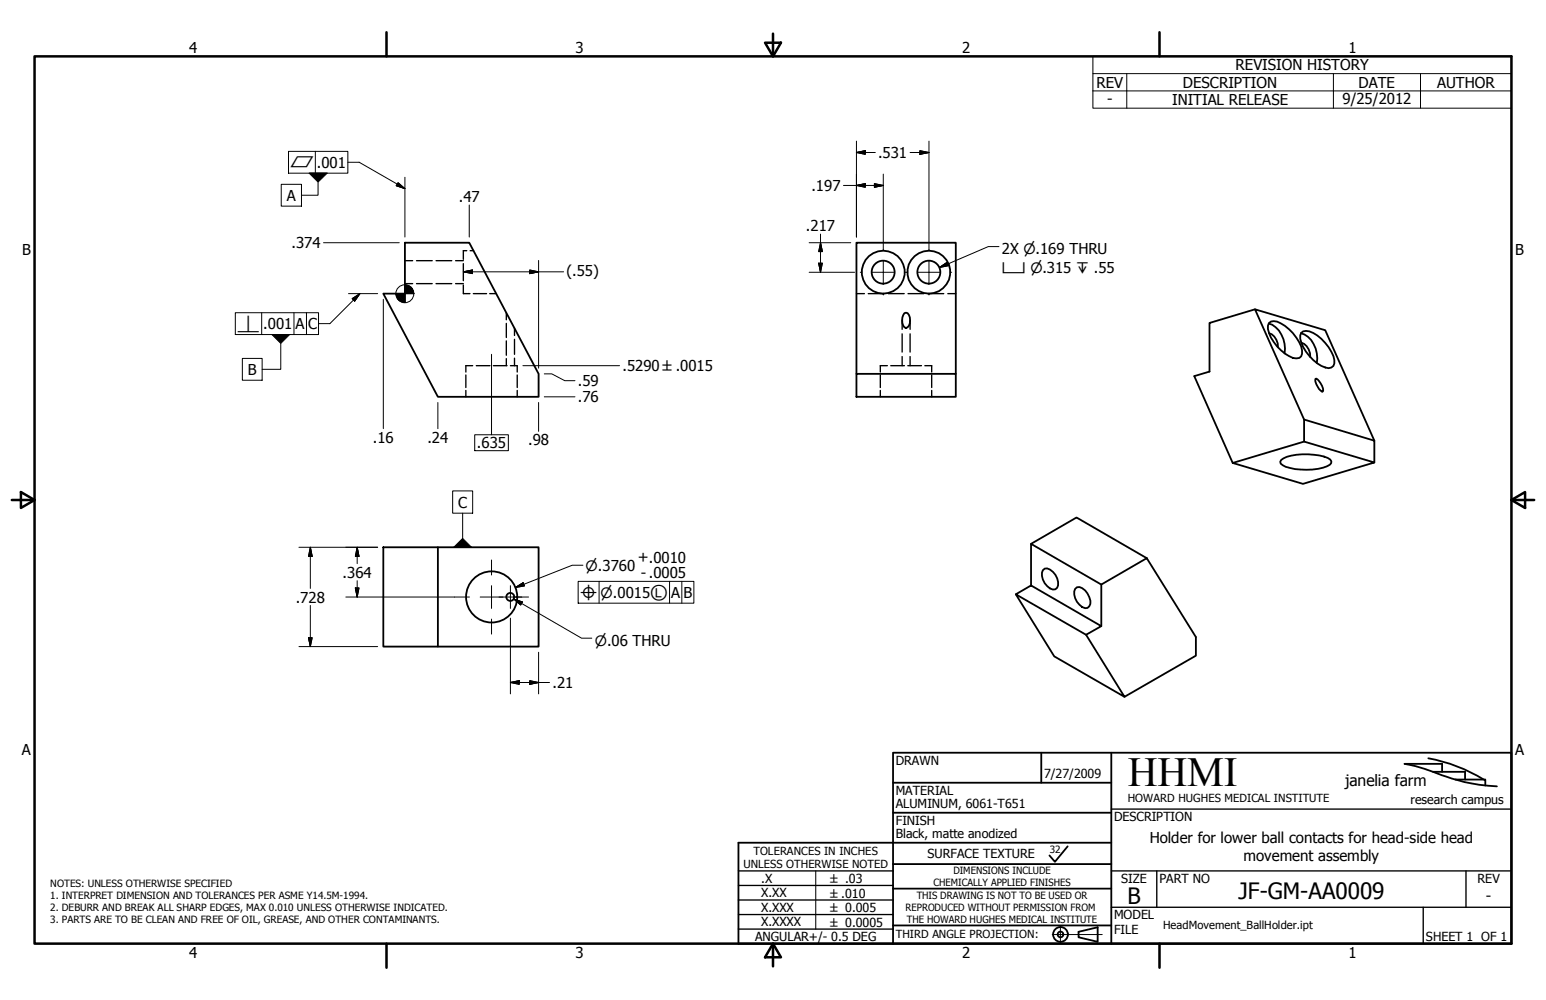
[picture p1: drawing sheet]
<svg xmlns="http://www.w3.org/2000/svg" width="432mm" height="279mm" viewBox="0 0 432 279" stroke-linecap="round" stroke-linejoin="round" font-family="sans-serif">
<!-- layer: Hidden (ANSI) -->
<g fill="none" stroke="#000" stroke-width=".38">
<path d="M113.1 72.8h2.2M113.1 79.2h2.2M116.3 72.8h4.4M116.3 79.2h4.4M121.8 72.8h4.4M121.8 79.2h4.4M127.3 72.8h2.1M127.3 79.2h2.1M129.4 73.7v4.7M129.4 79.6v2.4h1.9M130.4 70h-1v2.5M131.3 70h1"/>
<path d="M132.2 82h3.7M136.8 82h1.8M141.4 87.4v1.9M141.4 90.4v3.9M141.4 95.2v4.1M143.7 91.6v2.1M143.7 94.8v4.2M239.2 82h2.2M242.5 82h4.5M248.1 82h4.4M252 89.5v2.5M252 93.3v5.1"/>
<path d="M252 99.6v2.6M253.6 82h4.5M254.2 89.5v2.5M254.2 93.3v5.1M254.2 99.6v2.6M259.1 82h4.5M264.7 82h2.3M130.1 104.8v3.5M130.1 109.1v1.8M132 102.2h-1.9v1.7M133 102.2h3.8M137.8 102.2h3.8"/>
<path d="M141.4 100.2v2M142.6 102.2h1.9v1.7M143.7 100.1v2.1M144.5 104.8v3.5M144.5 109.1v1.8M245.9 104.8v3.5M245.9 109.1v1.8M247.8 102.2h-1.9v1.7M248.8 102.2h3.8M253.6 102.2h3.8M258.3 102.2h1.9v1.7M260.2 104.8v3.5"/>
<path d="M260.2 109.1v1.8"/>
</g>
<!-- layer: Visible (ANSI) -->
<g fill="none" stroke="#000" stroke-width=".51">
<path d="M113.1 67.8h18l19.3 36.7v6.4h-28.1l-15.2-28.9h6zM252.6 87.5l.4-.1a1.85 1.85 0 0 1 1.2 2.1 1.87 1.87 0 0 1-1.2 2.1 2.76 2.76 0 0 1-.4-4.1zM350.5 86.4l-12.7 3.8v13.6l-4.2 1.3 10.7 24.2 19.6 5.9 20-6-19.7-5.8-19.9 5.9M354.4 90.4a6.9 6.9 0 0 1 4.5 7l-.1 1.3M354.4 90.3a2.59 2.59 0 0 1 3.4 .1 12.2 12.2 0 0 1 5.9 7.5v1l-.3 .7a2.59 2.59 0 0 1-3.4-.1 12.2 12.2 0 0 1-5.9-7.6v-.9zM354.5 93.1a3.8 3.8 0 0 1 2.4 3.9M363.3 93.1a7.4 7.4 0 0 1 4.5 8.3M363.4 93a2.68 2.68 0 0 1 3.4 0 12.7 12.7 0 0 1 5.9 7.6 1.75 1.75 0 0 1-.6 1.9 1.75 1.75 0 0 1-2 .2 12.2 12.2 0 0 1-6.9-8v-1zM363.5 95.8a3.8 3.8 0 0 1 2.5 4M239.2 104.5h27.8v6.4h-27.8zM239.2 104.5v-36.7h27.8v36.7M364.2 117.2l-13.7-30.8 19.6 5.9 13.8 30.8"/>
<path d="M367.4 105.9a1.65 1.65 0 0 1 1.5 1.2 2.79 2.79 0 0 1 .6 2.2 1.65 1.65 0 0 1-1.5-1.2 2.79 2.79 0 0 1-.6-2.2zM357.8 128.5a12.9 12.9 0 0 1 9.2-1.4 8.8 8.8 0 0 1 4.5 1.3l.4 .5-.1 .5a5.7 5.7 0 0 1-3.7 1.6 18.2 18.2 0 0 1-9.8-1l-.6-.5-.1-.5zM364.2 123.4v-6.2l19.7 5.9v6.1M107.1 152.9h15.2v27.8h-15.2zM122.3 152.9h28.1v27.8h-28.1M288 152v11.6M291.3 159.3l.5-.4a3.4 3.4 0 0 1 3.5 2.7 2.34 2.34 0 0 1-.5 3.1 2.96 2.96 0 0 1-3-1.8 3.7 3.7 0 0 1-.5-3.6zM320.3 156l-12.7 7.3-19.6-11.3 12.7-7.4 19.6 11.4 13.7 22v5.2l-19.9 11.5M283.7 166.1l4.3-2.5 19.6 11.3-4.3 2.5zM283.7 166.1l10.7 17.3 19.7 11.3-10.8-17.3M300.3 164.5l.5-.4a3.3 3.3 0 0 1 3.4 2.7 2.17 2.17 0 0 1-.5 3.1 2.94 2.94 0 0 1-2.9-1.8 3.7 3.7 0 0 1-.5-3.6zM307.6 163.3v11.6"/>
<circle cx="246.7" cy="76" r="3.2"/>
<circle cx="246.7" cy="76" r="6"/>
<circle cx="259.4" cy="76" r="6"/>
<circle cx="259.4" cy="76" r="3.2"/>
<circle cx="137.3" cy="166.8" r="7.1"/>
<circle cx="142.5" cy="166.8" r="1.11"/>
</g>
<!-- layer: Border (ANSI) -->
<g fill="none" stroke="#000" stroke-width=".7">
<path d="M9.7 15.7h412.4v248h-412.4zM107.9 9v6.7M213.7 11.9h4.4l-2.2 3.8zM215.9 9.4v6.3M323.8 9v6.7M3.3 139.7h6.4M5.8 137.5l3.9 2.2-3.9 2.2zM422.1 139.7l3.9-2.2v4.4zM422.1 139.7h6.4M107.9 263.7v6.7M215.9 263.7l2.2 3.8h-4.4zM215.9 263.7v6.3"/>
<path d="M323.8 263.7v6.7"/>
</g>
<!-- layer: Title (ANSI) -->
<g fill="none" stroke="#000" stroke-width=".51">
<path d="M249.4 218.7h61M290.8 210.3v8.4M310.4 210.3v53.4M398.9 211.9a44.8 44.8 0 0 1 15.5 5.9M400.2 215.6h9v2.2M402.8 215.6v-2.2h-10.5a63.1 63.1 0 0 1 11.8 3.6l4.9 1.5a49.3 49.3 0 0 0 9.1 1.2M406.5 217.8h8.3v1.7M249.4 227.1h61M298.2 236.5l-3.6 4.3-1.5-1.8M310.4 235.5h-104.2v28.2h215.9v-53.4h-172.7v53.4M249.4 241.4h61M249.4 258.6h61"/>
<path d="M249.4 248.3h61M301.2 260.3l5.4-1.2v4l-5.4-1.2z"/>
<circle cx="296.2" cy="261.1" r="2.06"/>
<circle cx="296.2" cy="261.1" r=".79"/>
</g>
<!-- layer: Sketch Geometry (ANSI) -->
<path d="M227.8 243.3v16.3" fill="none" stroke="#000" stroke-width=".28"/>
<!-- layer: Centerline (ANSI) -->
<path d="M137.3 99v15M296.2 258.8v4.6M293.9 261.1h13.9" fill="none" stroke="#000" stroke-width=".28"/>
<!-- layer: Title (ANSI) -->
<path d="M310.4 226.1h111.7M206.2 259.6h43.2M206.2 255.5h43.2M206.2 251.5h43.2M206.2 247.4h43.2M206.2 243.3h43.2M310.4 243.3h111.7M310.4 253.5h111.7M323.1 243.3v10.2M397.5 253.5v10.2M409.4 243.3v10.2" fill="none" stroke="#000" stroke-width=".38"/>
<!-- layer: Symbol (ANSI) -->
<g fill="none" stroke="#000" stroke-width=".28">
<path d="M305.2 20.6v-4.9h116.9v4.9M305.2 25.4h116.9M314.7 20.6v9.6M372.4 20.6v9.6M396.7 20.6v9.6M422.1 20.6h-116.9v4.8M422.1 20.6v9.6h-116.9v-4.8M78.5 51.5h5.7v6.1h-5.7zM80.6 42.3h16.6v6.1h-16.6zM88.1 42.3v6.1M88.8 50.9v3.6h-4.6M97.2 45.3h3.1l12.8 7.4"/>
<path d="M111.2 51.1l1.9 1.6-2.4-.8zM113.1 49.5v16.7M262.4 74.7l2.1-1.4 .4 .9zM279 68.9h-3l-13.6 5.8M65.7 87.4h23.3v6.1h-23.3zM73.1 87.4v6.1M78.4 95.9v7.3h-5.2M82.1 87.4v6.1M85.6 87.4v6.1M97.3 82h8.2M98.4 83.4l2.1-1.4-1.4 2.1zM100.5 82l-8.4 8.4h-3.1"/>
<path d="M67.7 100.1h5.5v6.1h-5.5zM126.4 137.2h5.6v6.2h-5.6zM129.2 143.4v7M143.5 167.4l2.4 .8-.5 .8zM143.5 167.4l18.9 10.9h2.9M161.5 162.4h32.3v6.1h-32.3zM167.3 162.4v6.1M187 162.4v6.1M190.4 162.4v6.1"/>
</g>
<!-- layer: Dimension (ANSI) -->
<g fill="none" stroke="#000" stroke-width=".28">
<path d="M239.2 39.4v26.8M259.5 39.4v30.3M131.1 57.3v8.9M235.6 51.8h11.1M239.2 51.8l2.5-.5v1zM239.2 42.6l2.5-.5v1zM239.2 42.6h5.3M244.2 51.3l2.5 .5-2.5 .5zM246.7 48.6v21.1M254.2 42.6h5.3M256.9 42.1l2.6 .5-2.6 .5zM90.4 67.8h21.1"/>
<path d="M129.4 75.9l2.6-.5v1.1zM129.4 75.9h28M148 75.4l2.4 .5-2.4 .6zM150.4 72.8v30.1M226 67.8h11.6M226 76.1h12.7M228.7 73.5h1l-.5 2.6zM229.2 67.8l.5 2.5h-1zM229.2 65.4v10.7M107.1 83.6v36.2M122.3 112.5v7.3M137.3 114v7.5"/>
<path d="M146 102.2h27M150.4 112.5v8M152 104.5h2.1l3.6 1.9h2.9M152 110.9h8.6M132.6 121.5h9.4v4.4h-9.4zM83.5 152.9h22M86.7 152.9l.5 2.5h-1zM86.7 152.9v11.5M99.8 152.9l.5 2.5h-1zM99.8 152.9v4.6M162.8 157.9h-3l-15.8 6.2M86.2 178.2h1l-.5 2.5z"/>
<path d="M86.7 169.2v11.5M96.6 166.8h30.3M99.3 164.3h1l-.5 2.5zM99.8 162.2v4.6M142.6 172.7v21.2M144 164.1l2.1-1.3 .4 .9zM83.5 180.7h22M142.6 190.7l2.4-.5v1zM142.6 190.7h10.9M148 190.2l2.4 .5-2.4 .5zM150.4 182.2v11.7"/>
<circle cx="113.1" cy="82.1" r="2.51"/>
</g>
<g fill="#000" stroke="#000" stroke-width=".28">
<path d="M239.2 51.8l2.5-.5zM239.2 51.8l2.5-.5v1zM239.2 42.6l2.5-.5zM239.2 42.6l2.5-.5v1zM244.2 52.3l2.5-.5zM244.2 51.3l2.5 .5-2.5 .5zM256.9 43.1l2.6-.5zM256.9 42.1l2.6 .5-2.6 .5zM129.4 75.9l2.6-.5zM129.4 75.9l2.6-.5v1.1zM148 76.5l2.4-.6zM148 75.4l2.4 .5-2.4 .6z"/>
<path d="M228.7 73.5l.5 2.6zM228.7 73.5h1l-.5 2.6zM229.2 67.8l.5 2.5zM229.2 67.8l.5 2.5h-1zM110.6 82l.7 1.8-.5-.8zM110.6 82l1.5 2.3-.8-.5zM110.6 82l2.5 2.5-1-.2zM113.1 82h2.5zM113.1 79.6l2.5 2.4h-2.5zM113.1 79.6v4.9zM110.6 82h2.5v2.5zM110.6 82h2.5z"/>
<path d="M114.9 80.3l.5 .8 .2 .9zM114 79.8l.9 .5 .7 1.7zM113.1 79.6l.9 .2 1.6 2.2zM86.7 152.9l.5 2.5zM86.7 152.9l.5 2.5h-1zM99.8 152.9l.5 2.5zM99.8 152.9l.5 2.5h-1zM86.2 178.2l.5 2.5zM86.2 178.2h1l-.5 2.5zM99.3 164.3l.5 2.5zM99.3 164.3h1l-.5 2.5zM144 164.1l2.1-1.3z"/>
<path d="M144 164.1l2.1-1.3 .4 .9zM142.6 190.7l2.4-.5zM142.6 190.7l2.4-.5v1zM148 191.2l2.4-.5zM148 190.2l2.4 .5-2.4 .5z"/>
</g>
<!-- layer: Symbol (ANSI) -->
<g fill="#000" stroke="#000" stroke-width=".28">
<path d="M86.4 48.4h5zM86.4 48.4h5l-2.6 2.5zM110.7 51.9l2.4 .8zM111.2 51.1l1.9 1.6-2.4-.8zM262.4 74.7l2.1-1.4zM262.4 74.7l2.1-1.4 .4 .9zM75.9 93.5h5zM75.9 93.5h5l-2.5 2.4zM100.5 82l-1.4 2.1zM98.4 83.4l2.1-1.4-1.4 2.1zM126.7 152.9h5zM126.7 152.9l2.5-2.5 2.5 2.5z"/>
<path d="M143.5 167.4l2.4 .8zM143.5 167.4l2.4 .8-.5 .8z"/>
</g>
<!-- layer: Center Mark (ANSI) -->
<g fill="none" stroke="#000" stroke-width=".28">
<path d="M240.3 76.1h.2M243.5 76.1h6.4M246.7 69.7v.1M246.7 72.9v6.3M252.9 76.1h.3M256.3 76.1h6.3M259.5 69.7v.1M259.5 72.9v6.3M265.6 76.1h.2M246.7 82.2v.2M259.5 82.2v.2M137.3 156.5v4.2"/>
<path d="M126.9 166.8h4.2M134.1 166.8h6.4M137.3 163.6v6.4M137.3 173v4.2M139.4 166.8h6.3M142.6 163.6v6.4M143.4 166.8h4.2"/>
</g>
<text font-size="11.6" x="315" y="219.7">HHMI</text>
<g font-size="6.3">
<text x="345.9" y="251.1">JF-GM-AA0009</text>
<text x="314.9" y="252.6">B</text>
</g>
<text font-size="4.4" x="375.7" y="219.5">janelia farm</text>
<g font-size="4.2">
<text x="52.8" y="14.7">4</text>
<text x="160.8" y="14.7">3</text>
<text x="268.7" y="14.7">2</text>
<text x="376.7" y="14.7">1</text>
<text x="345.1" y="19.7">REVISION HISTORY</text>
<text x="306.3" y="24.5">REV</text>
<text x="309.2" y="29.1">-</text>
<text x="327.3" y="29.3">INITIAL RELEASE</text>
<text x="330.4" y="24.5">DESCRIPTION</text>
<text x="375" y="29.1">9/25/2012</text>
<text x="379.5" y="24.5">DATE</text>
<text x="401.4" y="24.5">AUTHOR</text>
<text x="88.5" y="46.9">.001</text>
<text x="245.2" y="44.1">.531</text>
<text x="226.6" y="53.3">.197</text>
<text x="80.1" y="56.1">A</text>
<text x="128.1" y="56.5">.47</text>
<text x="225.1" y="64.6">.217</text>
<text x="6.2" y="71.4">B</text>
<text x="81.4" y="69.3">.374</text>
<text x="279.8" y="71.1">2X ⌀.169 THRU</text>
<text x="423.2" y="71.4">B</text>
<text x="158.2" y="77.1">(.55)</text>
<text x="73.5" y="91.9">.001</text>
<text x="82.5" y="91.9">A</text>
<text x="86" y="91.9">C</text>
<text x="69.2" y="104.7">B</text>
<text x="161.4" y="107.9">.59</text>
<text x="173.9" y="103.7">.5290 ±.0015</text>
<text x="161.4" y="112.4">.76</text>
<text x="104.1" y="123.6">.16</text>
<text x="119.4" y="123.7">.24</text>
<text x="133.2" y="125.2">.635</text>
<text x="147.5" y="124.4">.98</text>
<text x="128" y="141.8">C</text>
<text x="95.7" y="161.4">.364</text>
<text x="178.2" y="157.1">+.0010</text>
<text x="178.9" y="161.4">- .0005</text>
<text x="187.5" y="167">A</text>
<text x="190.9" y="167">B</text>
<text x="82.6" y="168.3">.728</text>
<text x="154.3" y="192.2">.21</text>
<text x="6.1" y="211.1">A</text>
<text x="423.2" y="211.1">A</text>
<text x="321.1" y="235.5">Holder for lower ball contacts for head-side head</text>
<text x="347.3" y="240.5">movement assembly</text>
<text x="415" y="251.7">-</text>
<text x="52.8" y="267.7">4</text>
<text x="160.8" y="267.8">3</text>
<text x="268.7" y="267.8">2</text>
<text x="376.7" y="267.7">1</text>
</g>
<g font-size="4">
<text x="81" y="46.8">⏥</text>
<text x="279.8" y="76.4">⌴ ⌀.315 ↧ .55</text>
<text x="66.2" y="92.6">⟂</text>
<text x="163.6" y="159.4">⌀.3760</text>
<text x="161.9" y="167.6">⌖</text>
<text x="167.8" y="167">⌀.0015Ⓛ</text>
<text x="166.1" y="180.5">⌀.06 THRU</text>
</g>
<g font-size="3.5">
<text x="250.2" y="213.6">DRAWN</text>
<text x="250.2" y="222">MATERIAL</text>
<text x="291.6" y="217.4">7/27/2009</text>
<text x="250.2" y="225.7">ALUMINUM, 6061-T651</text>
<text x="394" y="224.5">research campus</text>
<text x="250.2" y="230.4">FINISH</text>
<text x="311.1" y="229.4">DESCRIPTION</text>
<text x="250.2" y="234.1">Black, matte anodized</text>
<text x="259.1" y="239.7">SURFACE TEXTURE</text>
<text x="212.6" y="246.6">.X</text>
<text x="212.6" y="250.7">X.XX</text>
<text x="313.2" y="246.7">SIZE</text>
<text x="323.8" y="246.7">PART NO</text>
<text x="412.7" y="246.6">REV</text>
<text x="212.6" y="254.8">X.XXX</text>
<text x="311.1" y="256.9">MODEL</text>
<text x="210.9" y="263">ANGULAR+/- 0.5 DEG</text>
<text x="212.6" y="258.8">X.XXXX</text>
<text x="311.1" y="261">FILE</text>
<text x="398.3" y="262.8">SHEET 1 OF 1</text>
</g>
<g font-size="3.3">
<text x="231.9" y="246.7">± .03</text>
<text x="231.9" y="250.8">±.010</text>
<text x="231.9" y="254.8">± 0.005</text>
<text x="231.9" y="258.9">± 0.0005</text>
</g>
<g font-size="3.1">
<text x="315" y="224.1">HOWARD HUGHES MEDICAL INSTITUTE</text>
<text x="210.4" y="238.8">TOLERANCES IN INCHES</text>
<text x="207.6" y="242.6">UNLESS OTHERWISE NOTED</text>
<text x="250.2" y="262.2">THIRD ANGLE PROJECTION:</text>
<text x="324.9" y="259.5">HeadMovement_BallHolder.ipt</text>
</g>
<g font-size="2.8">
<text x="293.2" y="238.4">32</text>
<text x="266.3" y="244.3">DIMENSIONS INCLUDE</text>
<text x="14" y="247.8">NOTES: UNLESS OTHERWISE SPECIFIED</text>
<text x="14" y="251.2">1. INTERPRET DIMENSION AND TOLERANCES PER ASME Y14.5M-1994.</text>
<text x="256" y="251.1">THIS DRAWING IS NOT TO BE USED OR</text>
<text x="260.7" y="247.6">CHEMICALLY APPLIED FINISHES</text>
<text x="14" y="254.5">2. DEBURR AND BREAK ALL SHARP EDGES, MAX 0.010 UNLESS OTHERWISE INDICATED.</text>
<text x="14" y="257.9">3. PARTS ARE TO BE CLEAN AND FREE OF OIL, GREASE, AND OTHER CONTAMINANTS.</text>
<text x="252.9" y="254.4">REPRODUCED WITHOUT PERMISSION FROM</text>
<text x="253.3" y="257.8">THE HOWARD HUGHES MEDICAL INSTITUTE</text>
</g>
</svg>
